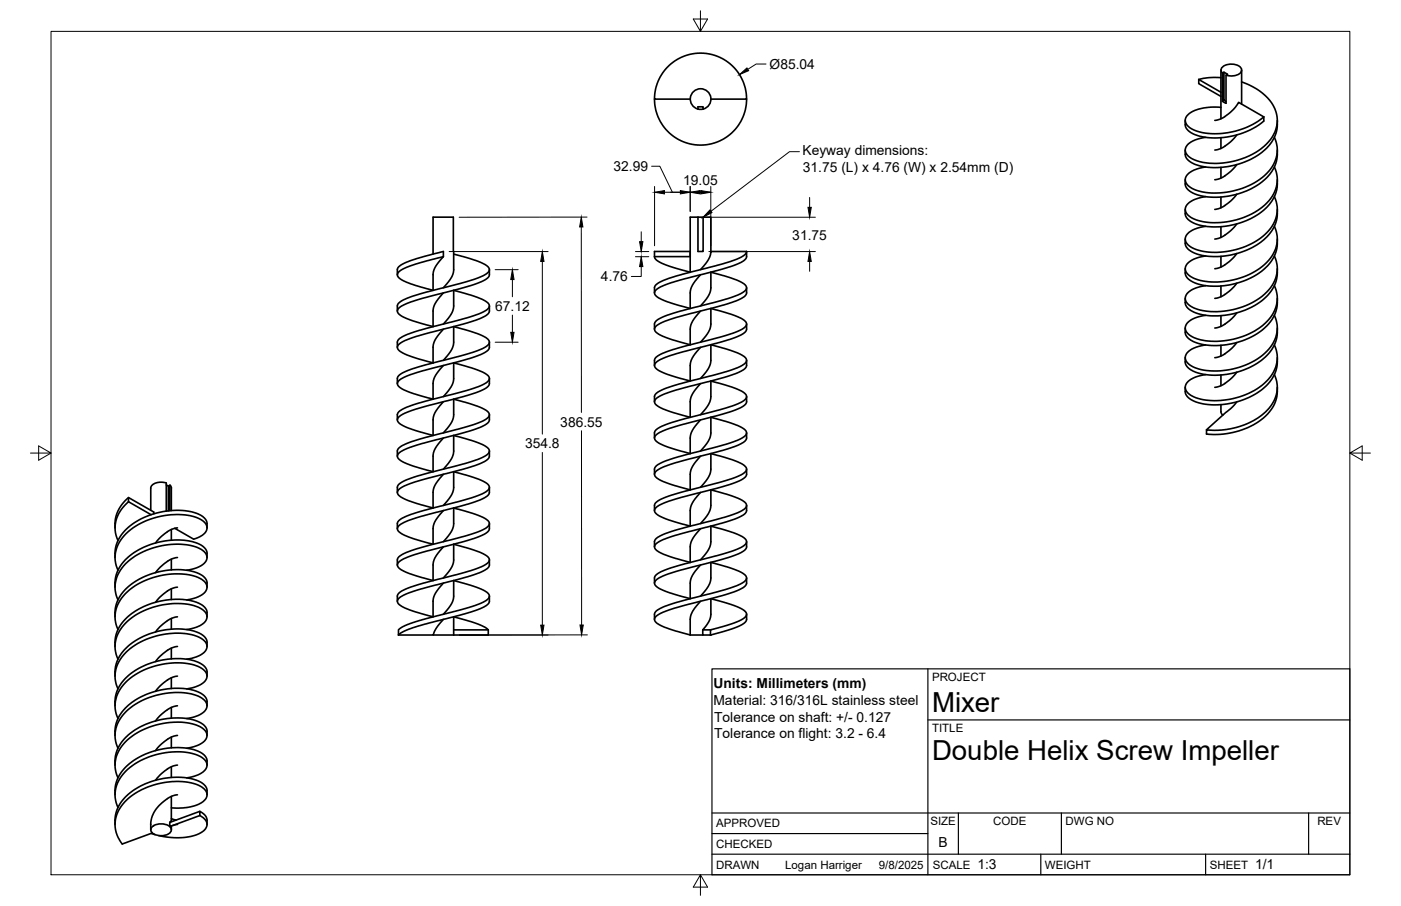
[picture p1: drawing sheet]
<svg xmlns="http://www.w3.org/2000/svg" width="432mm" height="279mm" viewBox="0 0 432 279" stroke-linecap="round" stroke-linejoin="round" font-family="sans-serif">
<!-- layer: Visible -->
<g fill="none" stroke="#000" stroke-width=".51">
<path d="M201.7 30.6l.4 3.1 .6 2.1 1.2 2.3 1.6 2.1 2.3 2 2.5 1.4 2.5 .8 2.8 .3 2.9-.2 2.5-.7 2.6-1.3 2-1.5 1.9-2.3 1.5-2.5 .8-2.5 .3-3.1M212.7 30.6h-11l.4-3.1 .6-2.2 .9-1.9 1.7-2.2 1.6-1.6 2.2-1.5 2-.9 2.2-.6 2.3-.2 2.4 .1 2.2 .5 2.6 1.1 2.1 1.5 1.6 1.6 1.7 2.2 .9 1.9 .7 2.2 .3 3.1h-11M215.1 33.6v-.7h1.6v.7M369.5 24.5v1.3l6.8 3.9M369.5 24.5l6.8 3.9M376.3 23.9a19.2 19.2 0 0 0-6.8 .6M376.3 33.1a13.3 13.3 0 0 0-10.3 2.5 2.53 2.53 0 0 0 1.1 4 21.2 21.2 0 0 0 17.6-.6l2.9-1.5 1.9-1.5M376.3 21.6v15M376.7 22.5l.5-.2v8.6l-.5 .3zM376.8 22.5a1.4 1.4 0 0 1-.4-1.4 1.4 1.4 0 0 1 1.2-.9 4.4 4.4 0 0 1 5 .9 1.67 1.67 0 0 1-1.6 2.1l-1.9 .2-1.2-.2M377.2 22.3l1.2 .6-.5 .3v8.7l-1.2-.7M377.2 30.9l.7 .4"/>
<path d="M382.7 25.3a15.9 15.9 0 0 1 10.6 9.2 10.4 10.4 0 0 1-4.7 11.5 23.4 23.4 0 0 1-20.5 3.3 3.3 3.3 0 0 1-2.7-3.7 6.3 6.3 0 0 1 5.2-3.1l1-.1M382.7 21.6v10.5M389.5 36l-7.8-4.4a10.8 10.8 0 0 1-7.3 5.5M389.5 36v1.3a22.9 22.9 0 0 1-21.8 4 3.6 3.6 0 0 1-2.4-4.2M393.7 37.1a11.9 11.9 0 0 1-6.9 11.3 22.8 22.8 0 0 1-19.1 2l-1-.6a2.84 2.84 0 0 1-1.4-2.2v-1.3M376.3 42.5v3.3M376.3 51.6v3.3M381.2 41.6a10.2 10.2 0 0 1-6.6 4.7h-.2M381.2 59.9a10.2 10.2 0 0 1-6.6 4.7h-.2M381.2 50.8a10.2 10.2 0 0 1-6.6 4.6h-.2M392.8 51.5a9.9 9.9 0 0 1-3.7 12.4 23.2 23.2 0 0 1-21.1 3.6 3.3 3.3 0 0 1-2.6-3.7 7.4 7.4 0 0 1 6.2-3.2M392.8 42.4a9.9 9.9 0 0 1-3.7 12.3 23.2 23.2 0 0 1-21.1 3.7 3.3 3.3 0 0 1-2.6-3.7 7.4 7.4 0 0 1 6.2-3.2"/>
<path d="M393.7 55.4a11.9 11.9 0 0 1-6.9 11.3 22.8 22.8 0 0 1-19.1 2l-.4-.2a3.4 3.4 0 0 1-2-2.6v-1.3M393.7 46.3a11.9 11.9 0 0 1-6.9 11.3 22.8 22.8 0 0 1-19.1 1.9l-1-.6a2.84 2.84 0 0 1-1.4-2.2v-1.3M133.5 78.4v-11.4h6.2l.1 16.8-1 2.3-2.1 2.7M136.7 79.1v-1.5l-10.4 2.9-2.5 1.1-1 .8-.3 .7v1.6M139.8 78.4l5 1.3 3.8 1.4 1.8 1.2 .4 .5-.1 .7-1.5 1.4-2.8 1.1-16.4 4.5-4.9 1.7-1.6 .8-.8 .7-.2 .6v1.6M201.7 79.1h11M212.7 77.6h-11v1.5M215.1 67h1.6v10.6h-1.6zM215.1 67h-2.4v16.9l-8.1-2.4-2.1-1.2-.6-.6-.2-.6M216.7 67h2.4v10.6M230.1 77.6h-11l-.2 1.3-.5 1.1-2.5 3.1M230.1 77.6l-.3 .7-.8 .7-3.7 1.6-15 4-6 2-1.4 .7-1 .9-.2 2.1"/>
<path d="M230.1 77.6l-.1 2-.6 .7-1.2 .7-5.7 2-16.5 4.5-2.2 .9-1.4 .8-.6 .7v.9l1.1 1 2.1 1 7.7 2.3v-4.9l.2-1.2 .9-1.7 2.1-2.6M376.3 60.8v3.3M376.3 69.9v3.3M376.3 79.1v3.3M381.2 78.2a10 10 0 0 1-6.8 4.7M381.2 69a10 10 0 0 1-6.8 4.7M392.8 69.8a9.9 9.9 0 0 1-3.7 12.3 23.3 23.3 0 0 1-21.1 3.8 3.3 3.3 0 0 1-2.6-3.8 7.3 7.3 0 0 1 6.2-3.2M392.8 60.6a9.9 9.9 0 0 1-3.7 12.4 23.2 23.2 0 0 1-21.1 3.7 3.3 3.3 0 0 1-2.6-3.7 7.4 7.4 0 0 1 6.2-3.2M392.8 78.9a10 10 0 0 1-3.7 12.4 23.3 23.3 0 0 1-21.1 3.7 3.3 3.3 0 0 1-2.6-3.7 7.3 7.3 0 0 1 6.2-3.2M393.7 73.7a12 12 0 0 1-6.9 11.3 23.2 23.2 0 0 1-18.7 2.2l-.8-.4a3.3 3.3 0 0 1-2-2.6v-1.3M393.7 64.6a11.9 11.9 0 0 1-6.9 11.3 23.1 23.1 0 0 1-18.7 2.1l-.8-.4a3.4 3.4 0 0 1-2-2.6v-1.3M122.8 83.9l1.4-.9 2.7-1.1 9.8-2.8-2.2 2.7-.8 1.5-.2 1.2v5l-5.1-1.4-4.1-1.5-1.7-1.4-.1-.6z"/>
<path d="M136.7 99.9l2-2.4 .9-1.8 .2-1.1v-5.1l7.4 2.2 2.4 1.2 1.1 1 .1 .6-.5 .9-3 1.5-3.7 1.2-14.2 3.7-4.6 1.7-1.4 .7-.8 .8-.1 2.1M150.8 94.3v1.7l-.2 .5-.8 .8-1.5 .8-5 1.7-16.4 4.4-2.8 1.2-1.1 .7-.4 .6-.1 .7 .4 .6 1.8 1.2 3.8 1.3 5 1.4M150.8 83.1l-.1 2.2-.9 .8-1.3 .7-3.8 1.4-17.8 4.8-3.4 1.5-.9 .9-.1 .8 1 1.1 2 1 8 2.4 .1-5.8 .9-2 2.2-2.6M215.9 94.3l1.9-2.2 1.1-2 .2-1.3v-4.9l7.7 2.4 2.4 1.1 .8 .9 .1 .6-.6 .9-1.5 .9-2.1 .9-16.6 4.5-5.3 1.8-1.2 .7-1 .9-.1 2M230.1 88.8l-.1 2-.8 .9-1.4 .7-4.9 1.7-14.2 3.7-3.4 1.1-3 1.6-.6 .8 .1 .7 .9 .9 1.7 .9 8.3 2.5v-4.9l.2-1.2 1.1-1.9 1.9-2.4M230.1 99.9l-.1 2.1-.6 .6-1.4 .9-5.5 1.9-16.5 4.5-3.6 1.7-.6 .7v.8l1.1 1.1 2.1 1 7.7 2.3v-4.9l.2-1.2 .9-1.8 2.1-2.5M376.3 88.2v3.3M376.3 97.3v3.3M381.2 96.5a10.4 10.4 0 0 1-6.6 4.7h-.2M381.2 87.3a10.2 10.2 0 0 1-6.6 4.7h-.2M392.8 88.1a10 10 0 0 1-3.7 12.4 23.3 23.3 0 0 1-21.1 3.6 3.3 3.3 0 0 1-2.6-3.7 7.3 7.3 0 0 1 6.2-3.2M392.8 97.2a10 10 0 0 1-3.7 12.4 23.3 23.3 0 0 1-21.1 3.7 3.3 3.3 0 0 1-2.6-3.7 7.3 7.3 0 0 1 6.2-3.2"/>
<path d="M393.7 92a11.9 11.9 0 0 1-6.9 11.3 23 23 0 0 1-19.1 2l-1-.7a2.84 2.84 0 0 1-1.4-2.2v-1.2M393.7 82.9a12 12 0 0 1-6.9 11.3 23.2 23.2 0 0 1-18.7 2.1l-1.4-.8a2.84 2.84 0 0 1-1.4-2.2v-1.3M136.7 101.5l-2.2 2.6-.8 1.6-.2 1.1v5.1M136.7 111.1l2.1-2.6 .9-1.9 .1-5.9 8 2.5 2 1 1 1-.1 .8-.9 .9-3.2 1.5-17.2 4.6-5 1.8-1.8 1.3-.1 2.2M136.7 112.7l-2.1 2.5-1 2-.1 5.9M139.8 111.9v5.1l-.2 1.1-.9 1.8-2 2.4M139.8 111.9l5.4 1.5 3.4 1.3 1.8 1.1 .4 .6-.1 .7-1 1.1-3.3 1.4-17.2 4.7-4.1 1.4-1.8 .9-.6 .7-.2 .5v1.7M150.8 116.7l-.1 2.2-.9 .8-1.3 .7-5.2 1.8-16.4 4.4-3.4 1.5-.9 .9-.1 .8 1 1.1 2 .9 8 2.5v-5.1l.2-1.1 .8-1.6 2.2-2.6M150.8 105.5v1.7l-.2 .5-.8 .8-1.5 .8-3.8 1.3-17.8 4.9-2.9 1.2-1.2 1.2-.1 .5 .3 .6 1.8 1.3 3.1 1.2 5.8 1.6M215.9 116.7l1.9-2.3 1.1-2 .2-1.2v-4.9l7.8 2.4 2 .9 1.1 1v.9l-.6 .8-3.5 1.6-16.6 4.5-5.3 1.8-1.2 .7-.9 .8-.2 .5v1.7M215.9 105.5l2.1-2.5 .9-1.8 .2-1.2v-4.9l7.7 2.4 2.1 .9 1.1 1v.9l-.6 .8-3.5 1.7-16.6 4.5-5.3 1.8-2.1 1.4-.2 .6v1.6M230.1 111.1v1.7l-.2 .5-.8 .8-1.3 .7-5.1 1.7-14 3.7-3.6 1.2-2.8 1.5-.6 .8 .1 .7 .9 .8 1.9 1 8.1 2.5v-4.9l.2-1.2 1.1-1.9 1.9-2.4"/>
<path d="M376.3 106.5v3.3M376.3 115.6v3.3M381.2 114.8a10.2 10.2 0 0 1-6.6 4.6h-.2M381.2 105.6a10.2 10.2 0 0 1-6.6 4.7h-.2M392.8 106.4a10 10 0 0 1-3.7 12.3 23.3 23.3 0 0 1-21.1 3.7 3.3 3.3 0 0 1-2.6-3.7 7.4 7.4 0 0 1 6.2-3.2M392.8 115.5a9.9 9.9 0 0 1-3.5 12.2 24.1 24.1 0 0 1-17.4 4.8v1.4a23.2 23.2 0 0 0 19.3-6.8 10.2 10.2 0 0 0 2.5-7.7M393.7 110.3a11.9 11.9 0 0 1-6.9 11.3 22.8 22.8 0 0 1-19.1 2l-1-.6a2.93 2.93 0 0 1-1.4-2.2v-1.4M393.7 101.2a11.9 11.9 0 0 1-6.9 11.3 22.8 22.8 0 0 1-19.1 1.9l-1-.6a2.92 2.92 0 0 1-1.4-2.2v-1.3M139.8 123.1v5.1l-.2 1.1-.8 1.6-2.1 2.6M139.8 123.1l5 1.4 3.8 1.4 1.8 1.1 .4 .6-.1 .7-1.5 1.3-2.8 1.2-16.4 4.4-4.9 1.7-1.4 .7-1.1 .9-.1 2.2M150.8 139.1l-.1 2.1-.9 .8-1.5 .9-5 1.6-16.6 4.5-3.2 1.5-.9 .8-.1 .8 1 1.1 2 1 8 2.5v-5.1l.2-1.1 .8-1.6 2.2-2.6M150.8 127.9l-.1 2.1-.6 .6-1.6 1-4.2 1.5-17.8 4.8-3.3 1.6-.7 .8v.7l1 1 2 1 8 2.5 .1-5.9 1-2 2.1-2.5"/>
<path d="M215.9 139.1l2-2.4 1-1.9 .2-1.2v-4.9l8.2 2.5 2 1.1 .7 .7 .1 .7-.6 .8-2.5 1.4-5.7 1.8-12 3.1-5.3 1.8-1.2 .7-1 1-.1 2M215.9 127.9l2.1-2.5 .9-1.8 .2-1.2v-4.9l7.7 2.3 2.1 1 1.1 1v.9l-.6 .7-3.5 1.7-16.6 4.5-5.3 1.8-2.1 1.5-.2 .5v1.7M215.9 129.5l-2.1 2.5-.9 1.8-.2 1.2v4.9M219.1 139.9v4.9l-.2 1.2-.9 1.7-2.1 2.6M219.1 139.9l6.3 1.8 2.6 1 1.8 1.3 .3 .5-.1 .6-1.5 1.3-3 1.2-16.2 4.4-5.3 1.8-2.1 1.4-.2 .6v1.7M230.1 133.5v1.6l-.2 .6-.8 .8-1.3 .6-5.3 1.9-12 3.1-5.5 1.7-2.7 1.4-.6 .9 .1 .6 .7 .7 2.1 1.2 8.1 2.5v-4.9l.2-1.3 1.1-1.9 1.9-2.3M230.1 122.3v1.7l-.2 .5-2 1.4-5.4 1.9-16.2 4.3-3 1.3-1.5 1.3-.1 .6 .3 .5 1.9 1.3 3.3 1.2 5.5 1.6M376.3 124.8v2.4l.6 .8M381.2 123.9l-1.7 2-7.6 6.6M39.6 154.7a9.8 9.8 0 0 0-3.2 12M39.6 153.4v1.3M39.6 154.7l7 4"/>
<path d="M46.5 157.4v-6.9a3.1 3.1 0 0 1 3.7-1.8l1.1 .2-.1 8.7M47.4 158.5v-.6l-7.8-4.5a10.9 10.9 0 0 0-4.1 9.4M51.2 149.5l.7 .4M52.4 157.5v-7.9l-.5 .3v7.6M52.4 149.6l.4 .9M52.8 150.5v6.9M136.7 144.7l2-2.5 1-2.1 .1-5.8 8 2.4 2 1 1 1.1-.1 .7-.6 .7-3.2 1.6-3.9 1.2-14 3.7-4.2 1.5-1.5 .9-.7 .6-.1 2.2M136.7 155.9l2.1-2.7 .8-1.5 .2-1.2v-5l8 2.4 2 1 1 1.1-.1 .8-.9 .9-3.4 1.5-16.4 4.4-4.9 1.7-1.4 .7-1 .8-.2 .6v1.6M150.8 150.3v1.6l-.2 .6-.8 .7-1.5 .9-4.2 1.4-14.2 3.7-3.5 1.1-3.2 1.6-.6 .8-.1 .6 .6 .8 1.8 1.1 3.2 1.1 5.4 1.5 .1-5.8 1-2.1 2.1-2.4M230.1 155.9v1.6l-.2 .6-.8 .7-1.3 .7-5.3 1.8-16.5 4.5-3.6 1.7-.6 .8v.8l1.1 1 2 1 7.8 2.3v-4.8l.2-1.3 1.1-2 1.9-2.3M230.1 144.7l-.1 2-.9 .9-1.3 .7-5.3 1.8-16.5 4.5-3.6 1.7-.6 .8v.8l1.1 1 2.1 1 7.7 2.3v-4.8l.2-1.3 .9-1.7 2.1-2.5M52.8 163.3v3.3"/>
<path d="M52.8 172.4v3.3M53.8 162.9l5.9 3.4a4.6 4.6 0 0 0 4.1-3.6 4.5 4.5 0 0 0-3.8-3.3 23.2 23.2 0 0 0-21.7 5.7 9.5 9.5 0 0 0-1.9 10.8M54.7 171.9a8.3 8.3 0 0 0-5.4 3.1l-1.4 1.6M54.7 162.8a8.3 8.3 0 0 0-5.4 3l-1.4 1.6M57.6 175.9a7.4 7.4 0 0 0 6.1-3.2 2.88 2.88 0 0 0-2.1-3.5 22 22 0 0 0-18.3 1.3 12.6 12.6 0 0 0-7.8 10.7l.3 2.3 .6 1.5M63.8 171.9v-1.3a4.7 4.7 0 0 0-4.1-3.4 23 23 0 0 0-21.9 6.3 10.3 10.3 0 0 0-2.3 7.6M63.8 162.8v-1.3a4.7 4.7 0 0 0-4.1-3.5 23 23 0 0 0-21.9 6.4 10.3 10.3 0 0 0-2.3 7.5M136.7 167l2-2.5 1-2 .1-5.8 8 2.4 2 1 1 1-.1 .8-.6 .7-3.3 1.6-18 4.9-4 1.5-1.6 .9-.6 .6-.1 2.1M136.7 168.6l-2.2 2.7-.9 1.9-.1 5.8M136.7 178.2l2.1-2.6 .8-1.5 .2-1.2v-5.1l8 2.5 2 1 1 1-.1 .7-.4 .7-1.7 1-2.2 .8-16.4 4.5-5.2 1.8-1.3 .7-.9 .8-.1 2.1M139.8 179l-.1 5.9-1 2-2 2.5M139.8 179l5.9 1.7 3.1 1.2 1.7 1.1 .3 .6-.1 .7-1.4 1.2-3 1.3-15.8 4.2-4.8 1.6-1.9 .9-.9 .7-.1 1.6"/>
<path d="M150.8 161.5v1.6l-.2 .6-.8 .7-1.5 .8-5 1.7-16.2 4.4-3 1.2-1.5 1.3-.1 .7 .4 .6 1.8 1.2 3.8 1.4 5 1.3M150.8 172.7v1.6l-.2 .6-.6 .6-1.7 .9-4.4 1.5-14.2 3.8-3.5 1.1-3 1.5-.6 .7-.1 .7 .5 .7 2 1.2 3.1 1.1 5.4 1.5v-5l.2-1.2 .9-1.7 2.1-2.5M215.9 161.5l2-2.4 1-1.9 .2-1.2v-4.9l8.2 2.5 1.8 .9 .9 .9 .1 .7-.6 .8-2.6 1.4-3.8 1.3-14 3.6-5.1 1.8-1.2 .7-.9 .7-.2 .6v1.6M215.9 172.7l2.1-2.6 .9-1.7 .2-1.3v-4.9l7.7 2.4 2.1 1 1.1 1v.8l-.6 .8-3.5 1.7-16.6 4.5-5.4 1.8-2 1.4-.2 .6v1.6M230.1 178.2v1.7l-.2 .5-.8 .8-1.6 .8-5.4 1.8-15.8 4.3-3 1.2-1 .7-.5 .6-.1 .5 .3 .6 1.9 1.3 3.3 1.2 5.5 1.6M230.1 167l-.1 2.1-.9 .9-1.3 .7-5.3 1.8-16.5 4.5-3.6 1.7-.6 .7v.9l1.1 1 2.1 1 7.7 2.3v-4.9l.2-1.2 .9-1.7 2.1-2.6M52.8 181.6v3.3M52.8 190.7v3.3M52.8 199.9v3.3M54.7 190.2a9 9 0 0 0-5.8 3.6l-1 1.1M54.7 199.4a9 9 0 0 0-5.9 3.5l-.9 1.1M54.7 181.1a8.3 8.3 0 0 0-5.4 3l-1.4 1.6"/>
<path d="M57.6 194.1a7.3 7.3 0 0 0 6.1-3.2 2.88 2.88 0 0 0-2.1-3.4 22 22 0 0 0-18.3 1.3 12.6 12.6 0 0 0-7.8 10.7l.3 2.3 .6 1.5M57.6 185a7.4 7.4 0 0 0 6.1-3.2 2.88 2.88 0 0 0-2.1-3.4 22 22 0 0 0-18.3 1.3 12.6 12.6 0 0 0-7.8 10.6l.3 2.3 .6 1.5M63.8 190.2v-1.3a4.3 4.3 0 0 0-3.7-3.3 23 23 0 0 0-22.3 6.2 10.3 10.3 0 0 0-2.3 7.6M63.8 181.1v-1.3a4.3 4.3 0 0 0-3.7-3.4 23 23 0 0 0-22.3 6.3 10.3 10.3 0 0 0-2.3 7.5M63.8 199.4v-1.3a4.3 4.3 0 0 0-3.7-3.4 22.9 22.9 0 0 0-22.3 6.3 10.2 10.2 0 0 0-2.3 7.5M133.5 195.8h6.3M136.7 191l-2.1 2.6-1.1 2.2h-10.7M139.8 190.2l5.4 1.5 4.1 1.7 1.2 .8v1.6h-10.7zM139.8 194.2h10.7M150.8 183.8v1.7l-.2 .6-.8 .7-1.9 .9-4.8 1.6-15.6 4.2-2.7 1-2 1.3M215.9 185.4l-1.9 2.3-1.1 2-.2 1.2v4.9h3.9M215.9 183.8l2-2.3 1-1.9 .2-1.3v-4.9l8.3 2.6 1.7 .9 .9 .9 .1 .6-.6 .9-2.8 1.5-3.6 1.1-14.2 3.8-4.9 1.7-1.2 .6-1 1-.1 2"/>
<path d="M216.6 194.2v1.6h2.4M219 194.2h-2.4l1.8-2.3 .6-1.5 .1-5.8 7.6 2.3 2.3 1.1 1 1 .1 .6-.4 .7-1.9 1.2-3.7 1.3-5.1 1.4v1.6M219.1 195.8h-.1M230.1 189.4l-.1 1.9-.4 .7-1 .7-3.7 1.5-5.9 1.6M52.8 209v3.3M52.8 218.2v3.3M54.7 208.5a9 9 0 0 0-5.8 3.5l-1 1.2M54.7 217.7a9 9 0 0 0-5.8 3.5l-1 1.1M57.6 212.4a7.3 7.3 0 0 0 6.1-3.2 2.88 2.88 0 0 0-2.1-3.4 22 22 0 0 0-18.3 1.3 12.6 12.6 0 0 0-7.8 10.7l.3 2.3 .6 1.5M57.6 203.3a7.3 7.3 0 0 0 6.1-3.2 2.88 2.88 0 0 0-2.1-3.4 22 22 0 0 0-18.3 1.3 12.6 12.6 0 0 0-7.8 10.6l.3 2.3 .6 1.5M63.8 208.5v-1.3a4 4 0 0 0-3.2-3.2 23 23 0 0 0-22.4 5.6 10.3 10.3 0 0 0-2.7 8.1M63.8 217.7v-1.3a4 4 0 0 0-3.2-3.2 23 23 0 0 0-22.4 5.6 10.3 10.3 0 0 0-2.7 8"/>
<path d="M52.8 227.3v3.3M52.8 236.5v3.3M54.7 226.8a8.6 8.6 0 0 0-5.4 3l-1.4 1.7M54.7 235.9a8.9 8.9 0 0 0-5.8 3.6l-1 1.1M57.6 230.7a7.4 7.4 0 0 0 6.1-3.2 2.91 2.91 0 0 0-2.1-3.4 22.6 22.6 0 0 0-20 2.3 11 11 0 0 0-5.8 12l.6 1.5M57.6 221.6a7.4 7.4 0 0 0 6.1-3.2 2.89 2.89 0 0 0-2.1-3.5 22 22 0 0 0-18.3 1.4 12.6 12.6 0 0 0-7.8 10.6l.3 2.3 .6 1.5M57.6 239.9a7.4 7.4 0 0 0 6.1-3.2 2.91 2.91 0 0 0-2.1-3.5 22.6 22.6 0 0 0-20 2.3 11 11 0 0 0-5.8 12l.6 1.5M63.8 226.8v-1.3a4 4 0 0 0-3.2-3.2 22.9 22.9 0 0 0-22.8 6.1 10.3 10.3 0 0 0-2.3 7.5M63.8 235.9v-1.2a4 4 0 0 0-3.2-3.2 22.9 22.9 0 0 0-22.8 6.1 10.3 10.3 0 0 0-2.3 7.5M46.6 257l1.2 .4M46.9 254.9a4.4 4.4 0 0 1 5.8 .4 1.56 1.56 0 0 1-1.4 2.2 4.3 4.3 0 0 1-4.7-1 1.19 1.19 0 0 1 .3-1.6zM52.8 249.1a13.4 13.4 0 0 0 10.3-2.4 2.5 2.5 0 0 0-1.1-4.1 20.9 20.9 0 0 0-16.9 .3 14.3 14.3 0 0 0-9.6 10.2 9.5 9.5 0 0 0 2.2 7.2l9.2-3.4"/>
<path d="M52.8 245.6v7.3l-.5 .7 9.3-3.4M52.8 252.5l1.5 .4M52.8 254.7v1.2M54.7 245.1a10.4 10.4 0 0 0-8.2 9.2v1.6M54.7 254.3l-1.5 .3M61.6 251.5v-1.3a3.5 3.5 0 0 1 2.2 4.1M61.6 251.5a2.86 2.86 0 0 1 2 3.7 8.1 8.1 0 0 1-6.4 3 24.2 24.2 0 0 1-8.3-.5M61.6 251.5l-9.3 3.4v-1.3M63.8 245.1v-1.3a4.7 4.7 0 0 0-4.1-3.5 23 23 0 0 0-21.9 6.4 10.3 10.3 0 0 0-2.3 7.6"/>
<circle cx="215.9" cy="30.6" r="3.2"/>
</g>
<!-- layer: Border -->
<path d="M15.7 9.7h400.3v260.1h-400.3zM215.9 3.3v6.4l-2.2-3.8h4.4l-2.2 3.8M9.4 139.7h6.3l-3.8-2.2v4.4l3.8-2.2M416 139.7l3.8 2.2v-4.4l-3.8 2.2h6.4M215.9 269.8l2.2 3.8h-4.4l2.2-3.8v6.3" fill="none" stroke="#000" stroke-width=".31"/>
<!-- layer: Titleblock -->
<path d="M219.4 206.3h196.6v63.5h-196.6zM286 206.3v63.5M286 222h130M219.4 257.1h66.6M219.4 250.7h196.6M295.4 250.7v12.7M327.1 250.7v12.7M403.3 250.7v12.7M219.4 263.4h196.6M320.8 263.4v6.4M371.6 263.4v6.4" fill="none" stroke="#000" stroke-width=".36"/>
<!-- layer: FD_Dimensions -->
<g fill="none" stroke="#000" stroke-width=".31">
<path d="M236.1 19.7h-3.1l-2.5 1.7M200.8 51.3h2.6l3.8 8M201.7 57.5v18.3M204.8 59.3h7.9M212.7 57.5v7.7M213 59.3h5.8M219.1 57.5v18.3M138.4 77.6h30.5M179.2 70v57.2M180.9 67h-39.4M195.9 77.6h4.1M195.9 79.2h4.1"/>
<path d="M197.6 71.5v3M218.5 67h32.8M218.5 77.6h32.8M249.5 60.9v3M152.6 83.2h7.1M157.9 86.2v5.3M157.9 97.2v5.3M167.2 80.6v53.3M197.6 82.2v3.1h-3M249.5 80.6v3.1M152.6 105.5h7.1M167.2 139.5v53.3"/>
<path d="M179.2 132.8l.1 59.9M181 195.8h-39.4h27.3"/>
</g>
<g fill="#000" stroke="#000" stroke-width=".31">
<path d="M227.9 23l2.3-2 .5 .8zM201.7 59.3l3.1-.5v1zM209.7 58.8l3 .5-3 .5zM212.7 59.3l3.1-.5v1zM216 58.8l3.1 .5-3.1 .5zM179.2 67l.5 3h-1.1zM197.1 74.5h1l-.5 3.1zM249 63.9h1l-.5 3.1zM157.9 83.2l.5 3h-1zM167.2 77.6l.5 3h-1.1zM197.6 79.2l.5 3h-1zM249.5 77.6l.5 3h-1z"/>
<path d="M157.4 102.5h1l-.5 3zM166.6 192.8h1.1l-.5 3zM178.8 192.7h1l-.5 3.1z"/>
</g>
<!-- layer: Leaders -->
<path d="M218.8 64.7l.6 .9-2.7 1.4z" fill="#000" stroke="#000" stroke-width=".31"/>
<path d="M246.4 46.8h-3.1l-24.2 18.4" fill="none" stroke="#000" stroke-width=".31"/>
<g font-size="8.5">
<text x="287.3" y="219.5">Mixer</text>
<text x="287.3" y="234.5">Double Helix Screw Impeller</text>
</g>
<g font-size="4.3">
<text x="237.2" y="21.2">Ø85.04</text>
<text x="247.3" y="47.9">Keyway dimensions:</text>
<text x="189.1" y="52.8">32.99</text>
<text x="247.5" y="53">31.75 (L) x 4.76 (W) x 2.54mm (D)</text>
<text x="210.6" y="57.1">19.05</text>
<text x="244.2" y="74.1">31.75</text>
<text x="185.2" y="86.7">4.76</text>
<text x="152.6" y="95.8">67.12</text>
<text x="172.7" y="131.5">386.55</text>
<text x="161.8" y="138.2">354.8</text>
<text x="219.9" y="212.2">Units: Millimeters (mm)</text>
<text x="219.9" y="217.4">Material: 316/316L stainless steel</text>
<text x="220.1" y="222.5">Tolerance on shaft: +/- 0.127</text>
<text x="220.1" y="227.6">Tolerance on flight: 3.2 - 6.4</text>
<text x="289.3" y="261.2">B</text>
<text x="301.2" y="268.1">1:3</text>
<text x="386.8" y="268.1">1/1</text>
</g>
<g font-size="3.5">
<text x="287.3" y="210.1">PROJECT</text>
<text x="287.3" y="225.8">TITLE</text>
<text x="220.7" y="255.2">APPROVED</text>
<text x="286.7" y="254.5">SIZE</text>
<text x="306.1" y="254.5">CODE</text>
<text x="328.4" y="254.5">DWG NO</text>
<text x="406" y="254.5">REV</text>
<text x="220.7" y="261.5">CHECKED</text>
<text x="220.7" y="267.9">DRAWN</text>
<text x="242" y="267.9">Logan Harriger</text>
<text x="270.9" y="267.9">9/8/2025</text>
<text x="287.5" y="267.9">SCALE</text>
<text x="322.1" y="267.9">WEIGHT</text>
<text x="372.9" y="267.9">SHEET</text>
</g>
</svg>
